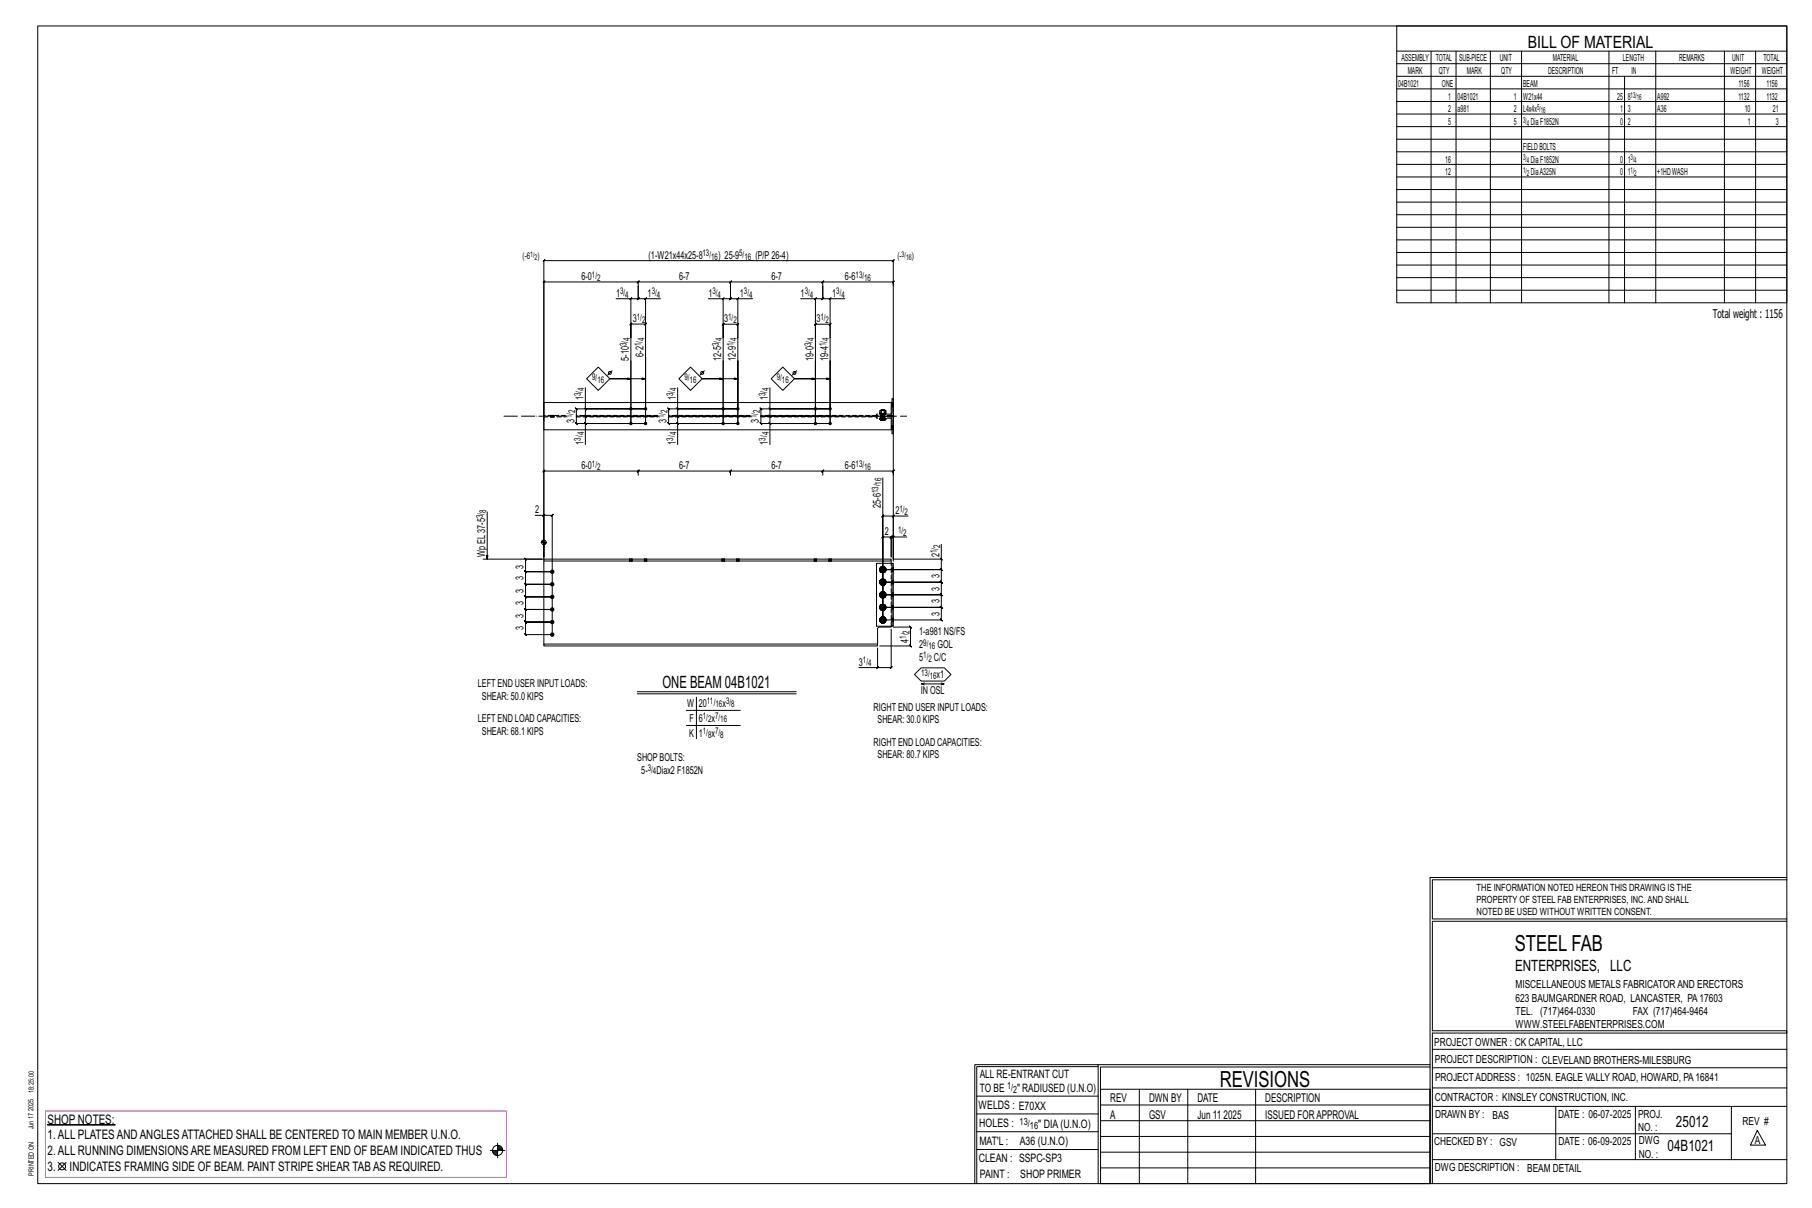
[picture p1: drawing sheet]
<svg xmlns="http://www.w3.org/2000/svg" width="914mm" height="610mm" viewBox="0 0 914 610" stroke-linecap="round" stroke-linejoin="round" font-family="sans-serif">
<g fill="#000" stroke="#000" stroke-width=".5">
<path d="M24 568h34z"/>
<circle cx="318" cy="206" r=".6"/>
<circle cx="318" cy="214" r=".6"/>
<circle cx="326" cy="206" r=".6"/>
<circle cx="326" cy="214" r=".6"/>
<circle cx="365" cy="206" r=".6"/>
<circle cx="365" cy="214" r=".6"/>
<circle cx="372" cy="206" r=".6"/>
<circle cx="372" cy="214" r=".6"/>
<circle cx="411" cy="206" r=".6"/>
<circle cx="411" cy="214" r=".6"/>
<circle cx="419" cy="206" r=".6"/>
<circle cx="419" cy="214" r=".6"/>
<circle cx="279" cy="295" r=".9"/>
<circle cx="279" cy="289" r=".9"/>
<circle cx="279" cy="301" r=".9"/>
<circle cx="279" cy="314" r=".9"/>
<circle cx="279" cy="308" r=".9"/>
<circle cx="279" cy="320" r=".9"/>
</g>
<g fill="none" stroke="#000" stroke-width=".5">
<path d="M19 13h883v584h-883zM705 13h197v140h-197zM705 26h197M705 32h197M705 39h197M722 26v127M735 26v127M752 26v127M768 26v127M812 26v127M820 39v114M836 26v127"/>
<path d="M870 26v127M886 26v127M705 45h197M705 51h197M705 58h197M705 64h197M705 70h197M705 77h197M705 83h197M705 89h197M705 96h197M705 102h197"/>
<path d="M705 108h197M705 115h197M705 121h197M705 127h197M705 134h197M311 151h7v19v-6l1-1-1 1h8h-1l1-1v1v6v-19h7M319 150l-1 1zM322 143l1-1zM322 144v7l1-1-1 1h-4M322 144v7l1-1-1 1h4M322 144l1-2-1 1v-1h-48h1l-1 1v-1v70M322 142h47l-1 1 1-1v2"/>
<path d="M326 150l-1 1zM357 151h8v19v-6h-1l1-1v1h7l1-1-1 1v6M365 151h-1l1-1zM369 142l-1 1zM369 144v7v-1l-1 1h1h-4M369 144v7h-1l1-1v1h3M369 142h46v1l1-1-1 2M372 151l1-1-1 1zM380 151h-8v19M404 151h7v19M411 151l1-1-1 1zM415 142v1l1-1z"/>
<path d="M415 144v7l1-1-1 1h-4M415 144v7l1-1-1 1h4M415 142h36l-1 1 1-1v2M419 150l-1 1zM426 151h-7v19M705 140h197M705 146h197M318 170v44M326 170v44v-34v26M365 170v44M372 170v44v-32v24M411 170v-6l1-1-1 1h8h-1l1-1v1v6"/>
<path d="M411 170v44M419 170v44M295 196v10h31h-35h-1l1 1v-1v8l-1-1 1 1h35h-31v10M296 191l6-6 6 6-6 6zM309 187l-2 2M318 182v32zM318 191h-10h18M342 196v10h30h-35l1 1-1-1v8v-1l1 1h-1h35h-30v10M343 191l5-6 6 6-6 6zM355 187l-2 2M365 182v32zM365 191h-11h18"/>
<path d="M389 196v10h30h-35h-1l1 1v-1v8l-1-1 1 1h35h-30v10M389 191l6-6 6 6-6 6zM402 187l-2 2M411 191h-10h18M274 203h176v14h-176zM278 210h.1M280 210h.1M295 213l1 1zM295 206l1 1zM295 206v4l1 1-1-1h37h-37l1 1-1-1v4M337 210h41zM341 213l1 1z"/>
<path d="M341 206l1 1zM342 206v4h-1l1 1v-1h36h-36h-1l1 1v-1v4M384 210h67zM384 210h31zM388 213l1 1zM388 206l1 1zM389 206v4h-1l1 1v-1h30h-30h-1l1 1v-1v4M444 209h3zM444 211v1zM444 209v-2h1v2M444 211l1 1M444 211h1v1h-1h1h-1"/>
<path d="M445 209h.1M445 210h.1M445 211h.1M445 212h2h-1M445 212l2-1-1 1M446 211h-1v1M446 209v-2h-1h2v2M446 209h.1M446 210h.1M446 211h.1M447 211v1M447 212h-1"/>
<path d="M450 210h1v9h-1v-8M450 209v-8h1v9h-1M450 217h.1M450 215h.1M450 205h.1M450 203h.1M451 217h.1M451 215h.1M451 205h.1M451 203h.1M322 238l1-1-1 1zM322 240l1-3-1 1h-48l1-1-1 1v44h-30"/>
<path d="M322 238h47h-1l1-1v3M369 238h46l1-1-1 3M369 237l-1 1zM415 238h36h-1l1-1v3M416 237l-1 1zM246 258v24M445 241v72v-53v1l1-1h-1h6M451 260l-1 1zM270 260h4v21M273 274h3M273 273v1M274 273v1"/>
<path d="M274 260v1l1-1zM274 260h5l-1 1 1-1v60h-14l1 1-1-1v-6h1l-1-1v1h14h-14h1l-1-1v1v-6h1l-1-1v1h14h-14h1l-1-1v1v-7l1 1-1-1h14h-14l1 1-1-1v-6h1l-1-1v1h14h-14h1l-1-1v1v-6h1l-1-1v1h14h-14h1l-1-1v1v-7l1 1-1-1h8M274 272v9M275 274v1M275 274h.1M276 274h.1M451 271h-1v-1l-1 1h1v10v-10v-1l-1 1h1h-5l1-1-1 1v42h30h1l-1-1v1v-7l1 1-1-1h-30h30l1 1-1-1v-6l1 1-1-1h-30h30l1 1-1-1v-6h1l-1-1v1h-30h30h1l-1-1v1v-7l1 1-1-1h-30h30l1 1-1-1v-5M451 270l-1 1zM458 271h-7v12M458 260h-7v22h24v-7M274 282h176v1h-176zM274 281v-149l1-1-1 1h177h-1l1-1v1v150"/>
<path d="M274 283v42M318 282h.1M318 283h.1M319 282h.1M319 283h.1M325 282h.1M325 283h.1M326 282h.1M326 283h.1M364 282h.1M364 283h.1M366 282h.1"/>
<path d="M366 283h.1M372 282h.1M372 283h.1M373 282h.1M373 283h.1M411 282h.1M411 283h.1M412 282h.1M412 283h.1M418 282h.1M418 283h.1M419 282h.1"/>
<path d="M419 283h.1M444 287h.1M444 294h.1M444 293v1M444 300h.1M444 289h1M444 295h1M444 287v1M445 287l-1-1v1v2l1-1M445 293h-1v1v1l1-1M445 300l-1-1v1v1h1M445 288v1"/>
<path d="M445 295h.1M445 286h-1M445 292l-1 1M445 299h-1M445 288l1 1M445 295h1M445 286v1M445 286h1h1l-1 1M445 292v1M445 293l1-1 1 1h-1M445 299h.1M445 299h1h1h-1"/>
<path d="M446 287h1v1M446 293l1 1M446 299l1 1v1M446 286l-1 1M446 292l-1 1M446 299h-1M446 288l1 1h-1l-1-1M446 295h1h-1h-1M446 288h1v1M446 294h1v1M447 287l-1 1M447 294l-1 1"/>
<path d="M447 286v1h-1M447 293h-1M447 299v1h-1M447 287h.1M447 293v1M447 300h.1M450 283v1M450 284h1v32h-1zM450 284h-8v32h8M475 282l1 1zM444 306h.1M444 313h.1"/>
<path d="M444 312v1M444 301l1 1M444 308h1M444 314h1M444 300v1M444 306v1M445 306l-1-1v1v2l1-1M445 312h-1v1v1l1-1M445 301v1M445 307v1M445 314h.1M445 305h-1"/>
<path d="M445 311l-1 1M445 301l1 1M445 307l1 1M445 314h1M445 305v1M445 305h1h1l-1 1M445 311v1M445 312l1-1 1 1h-1M446 306h1v1M446 312l1 1M446 305l-1 1M446 311l-1 1"/>
<path d="M446 301h1l-1 1-1-1M446 307l1 1h-1h-1M446 314h1h-1h-1M446 301h1M446 307h1v1M446 313h1v1M447 300l-1 1M447 306l-1 1M447 313l-1 1M447 305v1h-1M447 312h-1M447 306h.1"/>
<path d="M447 312v1M450 318v19v-1l-1 1h1h-7M450 316l-7 1v8M451 316h8l1 1-1-1v10v-1l1 1h-1h-15M274 325h169v1h-169zM442 337l1-1zM443 327v10h-10M322 349h80M322 350h80M346 358h28M351 352v21M461 340l4-3h12l3 3-3 4h-12z"/>
<path d="M465 345h11l-1 1M466 345h-1l1 1M475 345h1M346 366h28M722 443v154M722 443h180M902 444h-179v20h179M902 465h-179v55h179v1h-179v76M554 538h-61v59M554 537h168M722 538h-167v13M723 539h179"/>
<path d="M723 530h179M493 553h61M555 550h167v47h-167zM555 558h167M575 550v47M599 550v47M634 550v47M723 549h179M723 558h179M785 558v27M825 558v27M874 558v27"/>
<path d="M251 577v7M251 579h2M251 580h3M251 578h2M493 571h61M493 562h61M555 573h167M555 566h167M723 572h151M887 570l4 8h-8zM29 587l4 4M33 587l-4 4"/>
<path d="M247 581h8M249 581h2M249 582h2M250 583h1M492 597v-60h62v60M493 580h61M555 589h167M555 581h167M723 585h179"/>
<circle cx="308" cy="188" r=".7"/>
<circle cx="354" cy="188" r=".7"/>
<circle cx="401" cy="188" r=".7"/>
<circle cx="274" cy="274" r="1.2"/>
<circle cx="31" cy="589" r="1.8"/>
<circle cx="251" cy="581" r="2.6"/>
</g>
<path d="M23 561h233v33h-233z" fill="none" stroke="#f0f" stroke-width=".5"/>
<g fill="none" stroke="#000" stroke-width=".5" stroke-dasharray="2 1.4">
<path d="M274 210h11M278 210h.1M278 210h1zM279 210h.1M279 210h1M280 210h.1M280 210h-1M285 210h-11M291 210h41M332 210h-41M337 210h41M378 210h-41"/>
<path d="M384 210h58v1h8M442 210h-58M443 210h.1M444 211v1zM444 212h.1M444 209h1h-1v-2h1v2v-2v2h1h-1M444 211l1 1M444 211h1M444 212h1h-1h1M445 210h.1M445 210v1M445 209h.1"/>
<path d="M445 209v1M445 209v2zM445 211h.1M445 207h.1M445 207h1M445 212h.1M445 209h-1h1M445 209h1M445 210v-1M445 211v1zM445 212h1M445 209v1z"/>
<path d="M445 210h1M445 210l1 1zM445 210l1-1M445 212v-1l1 1M445 211l2 1M446 210h.1M446 210v1M446 210v-1M446 212h.1M446 211h.1M446 209h.1M446 207h.1"/>
<path d="M446 211h1M446 209h1M446 207v2zM446 209h1h-1v-2h1v2M446 209v2zM446 211v-1M446 212h1M447 211v1h-1zM447 209h.1M447 212h-1zM447 212h.1M447 211v1"/>
<path d="M450 210h-8M450 209h-8v1h8M450 217h.1M450 216h1l-1-1M450 205h.1M450 204h1h-1M450 217h1M450 205h1M451 215h-1M451 203h-1M451 216h-1M451 217h-1"/>
<path d="M451 217h.1M451 215h.1M451 216l-1-1M451 204h-1M451 205h-1M451 205h.1M451 203h.1M451 204l-1-1M318 282v1M318 282h.1M318 282l1 1zM318 283h.1"/>
<path d="M319 282v1M319 282h.1M319 283h.1M319 283v-1M325 282v1M325 282h.1M326 282l-1 1M326 282v1zM326 283h.1M326 282v1M326 282h.1M326 283v-1"/>
<path d="M364 282v1M364 282h.1M365 282l-1 1M365 282v1zM365 282v1M365 283h.1M365 282h1M366 283h-1M366 283v-1M372 282v1M372 282h.1M372 282l1 1z"/>
<path d="M372 283h.1M373 282v1M373 282h.1M373 283h.1M373 283v-1M411 282v1M411 282h.1M411 282l1 1zM411 283h.1M412 282v1M412 282h.1M412 283h.1"/>
<path d="M412 283v-1M418 282v1M418 282h.1M419 282l-1 1M419 282v1zM419 283h.1M419 282v1M419 282h.1M419 283v-1M444 287v1zM444 294h.1M444 287l1-1-1 1 1 2-1-2"/>
<path d="M444 294l1-2-1 2 1 1-1-1M444 287h.1M444 288v1zM444 293v1zM444 294v1zM444 300h.1M444 288v-1M444 293v1M444 286v1zM444 289h1zM444 286h1zM444 293h.1"/>
<path d="M444 295h1zM444 293l1-1zM444 299v1zM444 299h1zM444 289h1M444 286h1M444 295h1M444 293l1-1M444 299h1M445 288h.1M445 287h.1M445 294v1"/>
<path d="M445 293h.1M445 300v-1M445 287v1zM445 294h.1M445 289h1zM445 286h1zM445 295h1zM445 292h1zM445 299h1zM445 287l-1-1v1v1v1v-1v1l1-1M445 293h-1v1v-1v1v1v-1v1h1M445 299h-1v1v1h1"/>
<path d="M445 293v1zM445 300h.1M445 300v-1zM445 289h.1M445 286h.1M445 295h.1M445 292h.1M445 299h.1M445 288v1zM445 294v1zM445 289h1M445 288l1 1"/>
<path d="M445 288h1zM445 287h1zM445 286h1h-1h1v1zM445 292v1M445 295h1M445 295l1-1zM445 293h1zM445 292h1h-1h1v1zM445 299h1h-1h1zM446 288h.1M446 287h.1M446 295h.1"/>
<path d="M446 294h.1M446 293h.1M446 299v1zM446 299h.1M446 289h1zM446 289h1M446 286h1zM446 286h1M446 295h1zM446 295h1M446 292l1 1zM446 292l1 1"/>
<path d="M446 299h1zM446 299h1M446 293v1zM446 300h.1M446 286l1 1zM446 292l1 2zM446 299l1 1zM446 287v1zM446 288h1v1M446 287h1v-1M446 294h1v1M446 293h1"/>
<path d="M446 300h1v-1M447 289v-2M447 286l-1 1 1 1M447 295v-1M447 293h-1l1 1M447 299h-1l1 2M447 286v1zM447 293h.1M447 299v1zM447 287h.1M447 293v1zM447 293v1"/>
<path d="M447 300h.1M447 288v1zM447 294v1zM447 287l-1 2zM447 294l-1 1zM447 287v1zM447 294h.1M450 287h1zM450 287h1h-1M450 293h1zM450 293l1 1-1-1M450 299h1z"/>
<path d="M450 300h1h-1M451 287h.1M451 287h-1M451 288h-1M451 293h.1M451 293h-1M451 294h-1M451 295h-1M451 299v1M451 300l-1-1M444 300v1zM444 306v1z"/>
<path d="M444 313h.1M444 300l1-1-1 1 1 1-1-1M444 306l1-1-1 1 1 2-1-2M444 313l1-1-1 1 1 1-1-1M444 301h.1M444 306h.1M444 307v1zM444 312v1zM444 313v1zM444 301v-1M444 307v-1M444 312v1"/>
<path d="M444 301l1 1zM444 305v1zM444 308h1zM444 305h1zM444 312h.1M444 314h1zM444 312l1-1zM444 301l1 1M444 308h1M444 305h1M444 314h1M444 312l1-1"/>
<path d="M445 301h.1M445 307h.1M445 306h.1M445 313v1M445 312h.1M445 300v1zM445 306v1zM445 313h.1M445 301h1zM445 308h1zM445 305h1zM445 314h1z"/>
<path d="M445 312h1zM445 306l-1-1v1v1v1v-1v1l1-1M445 312h-1v1v-1v1v1v-1v1h1M445 312v1zM445 313v1zM445 302h.1M445 308h.1M445 305h.1M445 314h.1M445 311h.1M445 301v1zM445 307v1z"/>
<path d="M445 302h1zM445 302h1M445 301l1 1M445 308h1M445 307h1zM445 306h1zM445 305h1h-1h1v1zM445 311v1M445 314h1M445 311h1h-1h1v1zM445 311h1zM446 301h.1"/>
<path d="M446 307h.1M446 306h.1M446 314h.1M446 314v-1zM446 312h.1M446 302l1-1zM446 302l1-1M446 308h1zM446 308h1M446 305h1zM446 305h1M446 314h1z"/>
<path d="M446 314h1M446 311l1 1zM446 311l1 1M446 312v1zM446 305l1 1zM446 312l1 1zM446 300v1zM446 306v1zM446 313h.1M446 301h1M446 307h1v1M446 306h1v-1"/>
<path d="M446 313h1v1M446 312h1M447 301v-1M447 308v-2M447 305l-1 1 1 1M447 314v-1M447 312h-1l1 1M447 305v1zM447 312h.1M447 306h.1M447 312v1zM447 312v1"/>
<path d="M447 301h.1M447 307v1zM447 313v1zM447 300l-1 1zM447 306l-1 2zM447 313l-1 1zM447 300v1zM447 306v1zM447 313h.1M450 316v-32M450 306h1zM450 306h1h-1"/>
<path d="M450 312h1zM450 313h1l-1-1M451 300h-1M451 301h-1M451 306h.1M451 306h-1M451 307h-1M451 312h.1M451 313l-1-1M451 313h-1M451 314h-1"/>
</g>
<path d="M254 210h31M291 210h41M337 210h41M384 210h74" fill="none" stroke="#000" stroke-width=".5" stroke-dasharray="6.8 1 0 1"/>
<g font-size="11.2">
<text x="764" y="480">STEEL FAB</text>
<text x="616" y="548">REVISIONS</text>
</g>
<g font-size="8.6">
<text x="771" y="24">BILL OF MATERIAL</text>
<text x="334" y="347">ONE BEAM 04B1021</text>
</g>
<g font-size="7.9">
<text x="765" y="490">ENTERPRISES, LLC</text>
<text x="846" y="569">25012</text>
<text x="842" y="581">04B1021</text>
</g>
<g font-size="6.6">
<text x="24" y="567">SHOP NOTES:</text>
<text x="24" y="575">1.ALL PLATESANDANGLESATTACHED SHALL BE CENTERED TO MAIN MEMBER U.N.O.</text>
<text x="24" y="583">2.ALL RUNNING DIMENSIONSARE MEASURED FROM LEFT END OF BEAM INDICATED THUS</text>
<text x="24" y="591">3.</text>
<text x="35" y="591">INDICATES FRAMING SIDE OF BEAM. PAINT STRIPE SHEAR TABAS REQUIRED.</text>
</g>
<g font-size="6.1">
<text x="864" y="161">Total weight : 1156</text>
<text x="560" y="556">REV</text>
<text x="580" y="556">DWN BY</text>
<text x="604" y="556">DATE</text>
<text x="639" y="556">DESCRIPTION</text>
<text x="560" y="564">A</text>
<text x="580" y="564">GSV</text>
<text x="604" y="564">Jun 11</text>
<text x="617" y="564">2025</text>
<text x="639" y="564">ISSUED FORAPPROVAL</text>
</g>
<g font-size="5.9">
<text x="494" y="560">WELDS : E70XX</text>
<text x="494" y="569">HOLES :</text>
<text x="524" y="569">&quot; DIA(U.N.O)</text>
<text x="494" y="578">MAT'L :</text>
<text x="515" y="578">A36 (U.N.O)</text>
<text x="494" y="586">CLEAN : SSPC-SP3</text>
<text x="495" y="595">PAINT :</text>
<text x="515" y="595">SHOP PRIMER</text>
</g>
<g font-size="5.8">
<text x="494" y="544">ALL RE-ENTRANT CUT</text>
<text x="494" y="551">TO BE</text>
<text x="513" y="551">&quot; RADIUSED (U.N.O)</text>
</g>
<g font-size="5.6">
<text x="765" y="499">MISCELLANEOUS METALS FABRICATORAND ERECTORS</text>
<text x="765" y="505">623 BAUMGARDNER ROAD, LANCASTER, PA17603</text>
<text x="765" y="512">TEL. (717)464-0330</text>
<text x="824" y="512">FAX (717)464-9464</text>
<text x="765" y="519">WWW.STEELFABENTERPRISES.COM</text>
<text x="724" y="528">PROJECT OWNER : CK CAPITAL, LLC</text>
<text x="724" y="537">PROJECT DESCRIPTION : CLEVELAND BROTHERS-MILESBURG</text>
<text x="724" y="545">PROJECTADDRESS : 1025N. EAGLE VALLY ROAD, HOWARD, PA16841</text>
<text x="724" y="556">CONTRACTOR : KINSLEY CONSTRUCTION, INC.</text>
<text x="724" y="564">DRAWN BY :</text>
<text x="753" y="564">BAS</text>
<text x="786" y="564">DATE : 06-07-2025</text>
<text x="827" y="564">PROJ.</text>
<text x="879" y="568">REV #</text>
<text x="827" y="571">NO. :</text>
<text x="724" y="578">CHECKED BY : GSV</text>
<text x="787" y="578">DATE : 06-09-2025</text>
<text x="827" y="578">DWG</text>
<text x="886" y="578">A</text>
<text x="827" y="584">NO. :</text>
<text x="724" y="591">DWG DESCRIPTION : BEAM DETAIL</text>
</g>
<g font-size="5.5">
<text x="327" y="131">(1-W21x44x25-8</text>
<text x="362" y="131">) 25-9</text>
<text x="381" y="131">(P/P26-4)</text>
<text x="293" y="141">6-0</text>
<text x="343" y="141">6-7</text>
<text x="389" y="141">6-7</text>
<text x="426" y="141">6-6</text>
<text x="311" y="150">1</text>
<text x="327" y="150">1</text>
<text x="357" y="150">1</text>
<text x="373" y="150">1</text>
<text x="404" y="150">1</text>
<text x="420" y="150">1</text>
<text x="319" y="163">3</text>
<text x="365" y="163">3</text>
<text x="412" y="163">3</text>
<text x="317" y="182" transform="rotate(-90 317 182)">5-10</text>
<text x="325" y="180" transform="rotate(-90 325 180)">6-2</text>
<text x="364" y="182" transform="rotate(-90 364 182)">12-5</text>
<text x="371" y="182" transform="rotate(-90 371 182)">12-9</text>
<text x="411" y="182" transform="rotate(-90 411 182)">19-0</text>
<text x="418" y="182" transform="rotate(-90 418 182)">19-4</text>
<text x="294" y="202" transform="rotate(-90 294 202)">1</text>
<text x="341" y="202" transform="rotate(-90 341 202)">1</text>
<text x="388" y="202" transform="rotate(-90 388 202)">1</text>
<text x="290" y="213" transform="rotate(-90 290 213)">3</text>
<text x="336" y="213" transform="rotate(-90 336 213)">3</text>
<text x="383" y="213" transform="rotate(-90 383 213)">3</text>
<text x="294" y="224" transform="rotate(-90 294 224)">1</text>
<text x="341" y="224" transform="rotate(-90 341 224)">1</text>
<text x="388" y="224" transform="rotate(-90 388 224)">1</text>
<text x="293" y="237">6-0</text>
<text x="343" y="237">6-7</text>
<text x="389" y="237">6-7</text>
<text x="426" y="237">6-6</text>
<text x="445" y="256" transform="rotate(-90 445 256)">25-6</text>
<text x="270" y="259">2</text>
<text x="452" y="259">2</text>
<text x="447" y="270">2</text>
<text x="245" y="281" transform="rotate(-90 245 281)">Wp EL37-5</text>
<text x="474" y="281" transform="rotate(-90 474 281)">2</text>
<text x="264" y="287" transform="rotate(-90 264 287)">3</text>
<text x="264" y="293" transform="rotate(-90 264 293)">3</text>
<text x="474" y="292" transform="rotate(-90 474 292)">3</text>
<text x="264" y="299" transform="rotate(-90 264 299)">3</text>
<text x="474" y="298" transform="rotate(-90 474 298)">3</text>
<text x="264" y="305" transform="rotate(-90 264 305)">3</text>
<text x="474" y="304" transform="rotate(-90 474 304)">3</text>
<text x="264" y="312" transform="rotate(-90 264 312)">3</text>
<text x="474" y="311" transform="rotate(-90 474 311)">3</text>
<text x="264" y="318" transform="rotate(-90 264 318)">3</text>
<text x="464" y="321">1-a981 NS/FS</text>
<text x="458" y="324" transform="rotate(-90 458 324)">4</text>
<text x="464" y="327">2</text>
<text x="473" y="327">GOL</text>
<text x="433" y="336">3</text>
<text x="464" y="334">5</text>
<text x="471" y="334">C/C</text>
<text x="241" y="347">LEFT END USER INPUT LOADS:</text>
<text x="473" y="342">x1</text>
<text x="243" y="353">SHEAR: 50.0 KIPS</text>
<text x="465" y="350">IN OSL</text>
<text x="347" y="357">W</text>
<text x="353" y="357">20</text>
<text x="365" y="357">x</text>
<text x="441" y="359">RIGHT END USER INPUT LOADS:</text>
<text x="241" y="365">LEFT END LOAD CAPACITIES:</text>
<text x="348" y="364">F</text>
<text x="353" y="364">6</text>
<text x="359" y="364">x</text>
<text x="443" y="365">SHEAR: 30.0 KIPS</text>
<text x="243" y="371">SHEAR: 68.1 KIPS</text>
<text x="348" y="372">K</text>
<text x="353" y="372">1</text>
<text x="359" y="372">x</text>
<text x="441" y="376">RIGHT END LOAD CAPACITIES:</text>
<text x="322" y="384">SHOPBOLTS:</text>
<text x="443" y="383">SHEAR: 80.7 KIPS</text>
<text x="324" y="390">5-</text>
<text x="331" y="390">Diax2 F1852N</text>
</g>
<g font-size="5">
<text x="745" y="450">THE INFORMATION NOTED HEREON THIS DRAWING IS THE</text>
<text x="745" y="456">PROPERTY OF STEEL FAB ENTERPRISES, INC.AND SHALL</text>
<text x="745" y="462">NOTED BE USED WITHOUT WRITTEN CONSENT.</text>
<text x="508" y="550">1/</text>
<text x="511" y="551">2</text>
<text x="515" y="568">13/</text>
<text x="520" y="570">16</text>
</g>
<g font-size="4.9">
<text x="707" y="31">ASSEMBLY</text>
<text x="725" y="31">TOTAL</text>
<text x="736" y="31">SUB-PIECE</text>
<text x="757" y="31">UNIT</text>
<text x="784" y="31">MATERIAL</text>
<text x="819" y="31">LENGTH</text>
<text x="847" y="31">REMARKS</text>
<text x="874" y="31">UNIT</text>
<text x="890" y="31">TOTAL</text>
<text x="710" y="37">MARK</text>
<text x="726" y="37">QTY</text>
<text x="740" y="37">MARK</text>
<text x="758" y="37">QTY</text>
<text x="781" y="37">DESCRIPTION</text>
<text x="814" y="37">FT</text>
<text x="823" y="37">IN</text>
<text x="873" y="37">WEIGHT</text>
<text x="889" y="37">WEIGHT</text>
<text x="706" y="44">04B1021</text>
<text x="728" y="44">ONE</text>
<text x="769" y="44">BEAM</text>
<text x="877" y="44">1156</text>
<text x="891" y="44">1156</text>
<text x="731" y="50">1</text>
<text x="736" y="50">04B1021</text>
<text x="764" y="50">1</text>
<text x="769" y="50">W21x44</text>
<text x="816" y="50">25</text>
<text x="821" y="50">8</text>
<text x="836" y="50">A992</text>
<text x="877" y="50">1132</text>
<text x="891" y="50">1132</text>
<text x="731" y="57">2</text>
<text x="736" y="57">a981</text>
<text x="764" y="57">2</text>
<text x="769" y="57">L4x4x</text>
<text x="818" y="57">1</text>
<text x="821" y="57">3</text>
<text x="836" y="57">A36</text>
<text x="880" y="57">10</text>
<text x="895" y="57">21</text>
<text x="731" y="63">5</text>
<text x="764" y="63">5</text>
<text x="772" y="63">DiaF1852N</text>
<text x="818" y="63">0</text>
<text x="821" y="63">2</text>
<text x="882" y="63">1</text>
<text x="896" y="63">3</text>
<text x="769" y="76">FIELDBOLTS</text>
<text x="729" y="82">16</text>
<text x="772" y="82">DiaF1852N</text>
<text x="818" y="82">0</text>
<text x="821" y="82">1</text>
<text x="729" y="88">12</text>
<text x="772" y="88">DiaA325N</text>
<text x="818" y="88">0</text>
<text x="821" y="88">1</text>
<text x="836" y="88">+1HDWASH</text>
</g>
<g font-size="4.7">
<text x="264" y="131">(-6</text>
<text x="271" y="131">)</text>
<text x="355" y="129">13/</text>
<text x="359" y="131">16</text>
<text x="373" y="129">5/</text>
<text x="376" y="131">16</text>
<text x="453" y="131">(-</text>
<text x="460" y="131">)</text>
<text x="299" y="140">1/</text>
<text x="301" y="142">2</text>
<text x="432" y="140">13/</text>
<text x="436" y="142">16</text>
<text x="313" y="149">3/</text>
<text x="329" y="149">3/</text>
<text x="360" y="149">3/</text>
<text x="375" y="149">3/</text>
<text x="406" y="149">3/</text>
<text x="422" y="149">3/</text>
<text x="316" y="150">4</text>
<text x="331" y="150">4</text>
<text x="362" y="150">4</text>
<text x="378" y="150">4</text>
<text x="409" y="150">4</text>
<text x="425" y="150">4</text>
<text x="321" y="161">1/</text>
<text x="367" y="161">1/</text>
<text x="414" y="161">1/</text>
<text x="324" y="163">2</text>
<text x="370" y="163">2</text>
<text x="417" y="163">2</text>
<text x="318" y="172" transform="rotate(-90 318 172)">4</text>
<text x="325" y="172" transform="rotate(-90 325 172)">4</text>
<text x="364" y="172" transform="rotate(-90 364 172)">4</text>
<text x="372" y="172" transform="rotate(-90 372 172)">4</text>
<text x="411" y="172" transform="rotate(-90 411 172)">4</text>
<text x="418" y="172" transform="rotate(-90 418 172)">4</text>
<text x="316" y="175" transform="rotate(-90 316 175)">3/</text>
<text x="324" y="175" transform="rotate(-90 324 175)">1/</text>
<text x="363" y="175" transform="rotate(-90 363 175)">3/</text>
<text x="370" y="175" transform="rotate(-90 370 175)">1/</text>
<text x="409" y="175" transform="rotate(-90 409 175)">3/</text>
<text x="417" y="175" transform="rotate(-90 417 175)">1/</text>
<text x="299" y="192">9/</text>
<text x="345" y="192">9/</text>
<text x="392" y="192">9/</text>
<text x="295" y="197" transform="rotate(-90 295 197)">4</text>
<text x="301" y="193">16</text>
<text x="341" y="197" transform="rotate(-90 341 197)">4</text>
<text x="348" y="193">16</text>
<text x="388" y="197" transform="rotate(-90 388 197)">4</text>
<text x="395" y="193">16</text>
<text x="293" y="200" transform="rotate(-90 293 200)">3/</text>
<text x="340" y="200" transform="rotate(-90 340 200)">3/</text>
<text x="386" y="200" transform="rotate(-90 386 200)">3/</text>
<text x="290" y="209" transform="rotate(-90 290 209)">2</text>
<text x="337" y="209" transform="rotate(-90 337 209)">2</text>
<text x="383" y="209" transform="rotate(-90 383 209)">2</text>
<text x="289" y="211" transform="rotate(-90 289 211)">1/</text>
<text x="335" y="211" transform="rotate(-90 335 211)">1/</text>
<text x="382" y="211" transform="rotate(-90 382 211)">1/</text>
<text x="295" y="220" transform="rotate(-90 295 220)">4</text>
<text x="341" y="220" transform="rotate(-90 341 220)">4</text>
<text x="388" y="220" transform="rotate(-90 388 220)">4</text>
<text x="293" y="222" transform="rotate(-90 293 222)">3/</text>
<text x="340" y="222" transform="rotate(-90 340 222)">3/</text>
<text x="386" y="222" transform="rotate(-90 386 222)">3/</text>
<text x="299" y="235">1/</text>
<text x="301" y="237">2</text>
<text x="432" y="235">13/</text>
<text x="436" y="237">16</text>
<text x="445" y="245" transform="rotate(-90 445 245)">16</text>
<text x="443" y="249" transform="rotate(-90 443 249)">13/</text>
<text x="244" y="262" transform="rotate(-90 244 262)">3/</text>
<text x="245" y="259" transform="rotate(-90 245 259)">8</text>
<text x="454" y="258">1/</text>
<text x="457" y="260">2</text>
<text x="453" y="269">1/</text>
<text x="456" y="270">2</text>
<text x="473" y="279" transform="rotate(-90 473 279)">1/</text>
<text x="474" y="276" transform="rotate(-90 474 276)">2</text>
<text x="457" y="322" transform="rotate(-90 457 322)">1/</text>
<text x="459" y="320" transform="rotate(-90 459 320)">2</text>
<text x="466" y="326">9/</text>
<text x="469" y="327">16</text>
<text x="435" y="335">1/</text>
<text x="466" y="332">1/</text>
<text x="469" y="334">2</text>
<text x="438" y="336">4</text>
<text x="465" y="341">13/</text>
<text x="469" y="343">16</text>
<text x="357" y="355">11/</text>
<text x="361" y="357">16</text>
<text x="366" y="355">3/</text>
<text x="369" y="357">8</text>
<text x="355" y="363">1/</text>
<text x="357" y="365">2</text>
<text x="361" y="363">7/</text>
<text x="363" y="365">16</text>
<text x="355" y="371">1/</text>
<text x="361" y="371">7/</text>
<text x="357" y="372">8</text>
<text x="363" y="372">8</text>
<text x="327" y="389">3/</text>
<text x="330" y="391">4</text>
</g>
<g font-size="4.2">
<text x="823" y="49">13/</text>
<text x="826" y="51">16</text>
<text x="776" y="56">5/</text>
<text x="778" y="57">16</text>
<text x="769" y="62">3/</text>
<text x="770" y="63">4</text>
<text x="769" y="81">3/</text>
<text x="770" y="82">4</text>
<text x="823" y="81">3/</text>
<text x="825" y="82">4</text>
<text x="769" y="87">1/</text>
<text x="770" y="89">2</text>
<text x="823" y="87">1/</text>
<text x="825" y="89">2</text>
</g>
<g font-size="4">
<text x="268" y="130">1/</text>
<text x="270" y="131">2</text>
<text x="455" y="130">3/</text>
<text x="457" y="131">16</text>
</g>
<g font-size="3.7">
<text x="17" y="551" transform="rotate(-90 17 551)">18:25:00</text>
<text x="17" y="561" transform="rotate(-90 17 561)">2025</text>
<text x="17" y="570" transform="rotate(-90 17 570)">Jun 17</text>
<text x="17" y="593" transform="rotate(-90 17 593)">PRINTED ON</text>
</g>
</svg>
